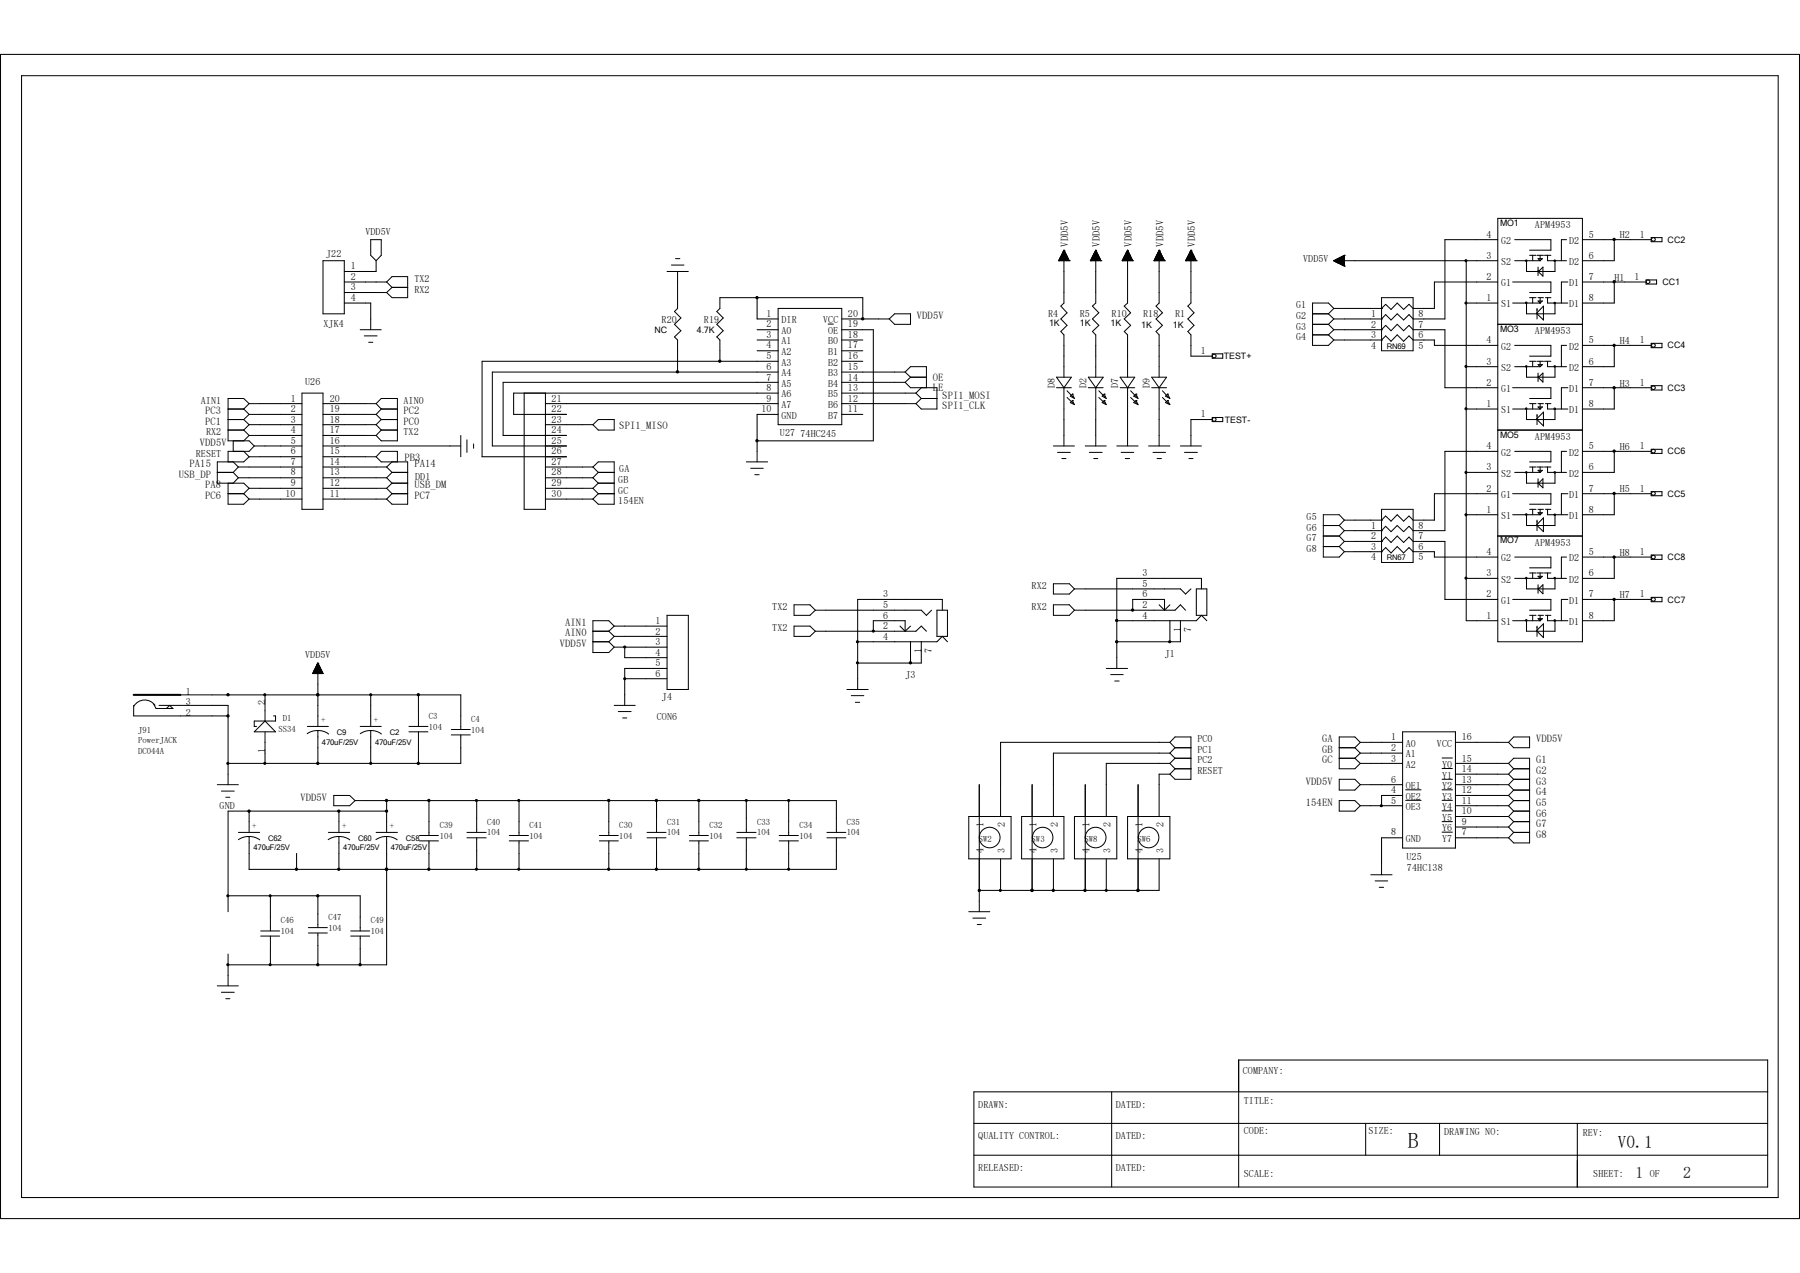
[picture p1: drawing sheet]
<svg xmlns="http://www.w3.org/2000/svg" width="297mm" height="210mm" viewBox="0 0 297 210" stroke-linecap="round" stroke-linejoin="round" font-family="sans-serif">
<g fill="none" stroke="#000" stroke-width=".17">
<path d="M.1 9h296.8v192h-296.8zM3.6 12.5h289.8v185.1h-289.8zM61.2 39.5h1.7v2.6l-.8 .9-.9-.9zM247.1 39.5h-8.7v13.1h-5.2l-.7-.7-.9 .9-1.1-1-1 1-.9-.9-.6 .7M247.1 36h14v69.9h-14zM249.9 39.5h6v1.8h-3.5M258.5 39.5h-.9v3.5M261.1 39.5h11.4M266.4 39.5v3.5h-5.3M272.5 39.2h1.7v.7h-1.7zM53.3 43h3.5v8.8h-3.5zM56.8 48.3h7"/>
<path d="M56.8 50h4.4v4.4M56.8 46.5h7M59.4 54.4h3.5M60.1 55.4h2.1M60.8 56.5h.7M62.1 43v1.8h-5.3M63.8 46.5l.9-.9h2.6v3.5h-2.6l-.9-.8M63.8 46.5l.9 .9M64.7 47.4h2.6M64.7 47.4l-.9 .9M110.1 44.8h3.5M110.8 43.7h2.1"/>
<path d="M111.5 42.7h.7M111.8 44.8v6.1l-.5 .5 1.1 1.1-1.1 1 1.1 1.1-1.1 1 .5 .5v5.3M124.9 57.9h3.5M124.9 56.1h3.5M124.9 54.4h3.5M124.9 49.1v3.5h3.5M128.4 59.6h-48.9v15.8h14M128.4 50.9h10.5v19.2h-10.5zM136.7 53.5h.8M138.9 59.6h3.5M138.9 57.9h3.5M138.9 56.1h3.5"/>
<path d="M138.9 54.4h5.2v18.3h-19.2M138.9 52.6h7.8M142.4 52.6h.1M142.4 52.6v-3.5h-23.6v1.8l-.5 .5 1 1.1-1 1 1 1.1-1 1 .5 .5v3.5M146.7 52.6l.9-.8h2.6v1.7h-2.6zM174.7 43h.1M174.7 43h1.7M174.8 43h1.6M174.8 42.9h1.6M174.8 42.9v.1M174.8 42.8h1.5M174.8 43v-.2h1.5v.2"/>
<path d="M174.9 42.7h1.4M174.9 42.6h1.3M174.9 42.6v.4M175 42.5h1.1M175 42.5v.5M175 42.4h1.1M175 42.3h1.1M175 42.3v.7M175.1 42.1h.9M175.2 42.1h.7M175.2 42v1M175.2 42h.7"/>
<path d="M175.3 42h.6M175.3 41.9v1.1M175.3 41.9h.6M175.3 41.8h.5M175.3 41.7v1.3M175.3 41.7h.5M175.4 41.7h.3M175.4 41.6v1.4M175.4 41.6h.3M175.4 41.5h.3M175.4 41.5v1.5M175.5 41.4h.1"/>
<path d="M175.6 41.3h.1M175.6 41.3v8.7l-.6 .5 1.1 1.1-1.1 1 1.1 1.1-1.1 1 .6 .5v7M175.6 41.3l.8 1.7M175.6 41.3l-.9 1.7M175.6 41.4h-.1v1.6M175.6 41.3v1.7M175.7 41.4v1.6M175.7 41.6v1.4M175.8 41.7v1.3M175.9 41.9v1.1M175.9 42v1M176 42.2h-.9v.8"/>
<path d="M176 42.1v.9M176.1 42.3v.7M176.1 42.5v.5M176.2 42.6v.4M176.4 42.9v.1M176.4 43h.1M179.9 43h.1M179.9 43h1.8M180 43h1.7M180 42.9h1.6M180 42.9v.1M180 42.8h1.6"/>
<path d="M180.1 43v-.2h1.4v.2M180.1 42.7h1.4M180.1 42.6h1.4M180.1 42.6v.4M180.2 42.6h1.2M180.2 42.5h1.2M180.2 42.5v.5M180.3 42.4h1.1M180.3 42.4h1M180.3 42.3v.7M180.3 42.3h1M180.4 42.1h.8"/>
<path d="M180.4 42v1M180.5 42h.6M180.5 41.9v1.1M180.5 41.9h.6v1.1M180.6 41.8h.4M180.6 41.7v1.3M180.6 41.7h.4v1.3M180.6 41.7h.4M180.6 41.6h.3M180.6 41.6v1.4M180.7 41.5h.2M180.7 41.4h.2v1.6"/>
<path d="M180.7 41.5v1.5M180.8 41.3h.1M180.8 41.3v8.7l-.5 .5 1 1.1-1 1 1 1.1-1 1 .5 .5v7M180.8 41.3l.9 1.7M180.8 41.3l-.9 1.7M180.8 41.4v1.6M180.8 41.3v1.7M181 41.6v1.4M181.2 42v1M181.3 42.2h-1v.8M181.3 42.1v.9M181.3 42.3v.7"/>
<path d="M181.4 42.5v.5M181.5 42.6v.4M181.6 42.9v.1M181.7 43h.1M185.2 43h.1M185.2 43h1.7M185.2 42.9h1.7M185.2 42.9v.1M185.3 42.8h1.5M185.3 43v-.2h1.5v.2M185.3 42.7h1.4M185.4 42.6h1.3"/>
<path d="M185.4 42.6v.4M185.4 42.6h1.3v.4M185.5 42.5h1.1M185.5 42.4h1.1M185.5 42.5v.5M185.5 42.3v.7M185.5 42.3h1M185.6 42.1h.9v.9M185.7 42.1h.7M185.7 42h.7M185.7 42v1M185.7 41.9v1.1"/>
<path d="M185.8 41.9h.5M185.8 41.8h.5M185.8 41.7v1.3M185.8 41.7h.4M185.8 41.6v1.4M185.9 41.6h.3M185.9 41.5h.2M185.9 41.5v1.5M186 41.4h.1M186.1 41.3h.1M186.1 41.3v8.7l-.6 .5 1.1 1.1-1.1 1 1.1 1.1-1.1 1 .6 .5v7M186.1 41.4l-.1 1.6"/>
<path d="M186.1 41.3l.8 1.7M186.1 41.3l-.9 1.7M186.1 41.4v1.6M186.2 41.6v1.4M186.3 41.7v1.3M186.4 41.9v1.1M186.4 42v1M186.5 42.2h-.9v.8M186.6 42.3v.7M186.6 42.5v.5M186.9 42.9v.1M186.9 43h.1"/>
<path d="M190.4 43h.1M190.4 43h1.8M190.4 43h1.7M190.5 42.9h1.6M190.5 42.8h1.6M190.5 42.9v.1M190.5 43v-.2h1.5v.2M190.6 42.7h1.4M190.6 42.6h1.3M190.6 42.6v.4M190.7 42.6h1.2M190.7 42.5h1.2"/>
<path d="M190.7 42.5v.5M190.7 42.4h1.1M190.8 42.4h1M190.8 42.3v.7M190.8 42.3h1M190.9 42.1h.8M190.9 42.1h.7M190.9 42v1M190.9 42h.7v1M191 42h.6M191 41.9v1.1M191 41.9h.6"/>
<path d="M191.1 41.8h.4M191.1 43v-1.3h.4v1.3M191.1 41.7h.3M191.1 41.6v1.4M191.1 41.6h.3v1.4M191.2 41.5h.2M191.2 41.5v1.5M191.2 41.4h.1M191.3 41.3h.1M191.3 41.3v8.7l-.5 .5 1 1.1-1 1 1 1.1-1 1 .5 .5v7M191.3 41.4h.1M191.3 41.3l.9 1.7"/>
<path d="M191.3 41.3l-.9 1.7M191.3 41.3v1.7M191.4 41.4v1.6M191.6 41.9v1.1M191.7 42.2h-.9v.8M191.7 42.1v.9M191.8 42.3v.7M191.9 42.5v.5M191.9 42.6v.4M192.1 42.9v.1M192.2 43h.1M195.6 43h.1"/>
<path d="M195.6 43h1.8M195.7 43h1.7M195.7 42.9h1.6M195.7 42.9v.1M195.7 42.8h1.6M195.8 43v-.2h1.4v.2M195.8 42.7h1.4M195.8 42.6h1.4M195.8 42.6v.4M195.9 42.6h1.2M195.9 42.5h1.2M195.9 42.5v.5"/>
<path d="M196 42.4h1.1M196 42.4h1M196 42.3h1M196 42.3v.7M196.1 42.1h.8M196.1 42v1M196.2 42h.6M196.2 41.9v1.1M196.3 41.9h.5M196.3 41.8h.5M196.3 41.7v1.3M196.3 41.7h.4"/>
<path d="M196.3 41.6v1.4M196.4 41.6h.2M196.4 41.5h.2M196.4 41.5v1.5M196.5 41.4h.1M196.5 41.3h.1M196.5 41.3v8.7l-.5 .5 1 1.1-1 1 1 1.1-1 1 .5 .5v3.6h3.5M196.5 41.3l.9 1.7M196.5 41.3l-.9 1.7M196.6 41.4h-.1v1.6M196.6 41.3v1.7M196.6 41.4v1.6"/>
<path d="M196.7 41.6v1.4M196.8 41.7v1.3M196.8 41.9v1.1M196.9 42v1M197 42.2h-.9v.8M197 42.1v.9M197 42.3v.7M197.1 42.5v.5M197.2 42.6v.4M197.3 42.9v.1M197.4 43h.1M200 58.4h1.8v.7h-1.8z"/>
<path d="M216.6 51.8h2.6M216.6 53.5h2.6M216.6 55.2h2.6M219.2 51.8l.9 .8M219.2 53.5l.9 .9M219.2 55.2l.9 .9M220.1 43h.1M220.1 50.9l-.9-.9h-2.6v7h2.6l.9-.9M220.1 43h27M220.1 56.1h7.9M220.1 54.4h7.9M220.1 52.6h7.9"/>
<path d="M220.1 50.9h7.9M220.1 43l1.7 .9M220.1 43.1h1.7M220.1 50.9l-.9 .9M220.1 52.6l-.9 .9M220.1 54.4l-.9 .8M220.2 43.1h1.6M220.2 43v.1M220.4 43.2h1.4M220.4 42.9v.2M220.5 43.3h1.3M220.5 42.8v.4"/>
<path d="M220.6 43.3h1.2M220.6 42.8v.5M220.8 42.7v.7h1M220.9 42.6v.8M221.1 42.5v1M221.1 43.5h.7M221.2 42.5v1.1h.6M221.4 42.4v1.2M221.5 42.3v1.4M221.6 42.2v1.6M221.7 43.8h.1M221.8 42.2v1.7"/>
<path d="M221.8 43.9h.1M221.8 42.1h.1M221.8 42.1v1.8M221.8 42.1l-1.7 .9M221.8 42.3h-.3v1.5h.3M221.8 42.4h-.4v1.3h.4M221.8 42.6h-.8v.9h.8M221.8 43h-1.7v.1M221.8 42.9h-1.5v.2M221.8 42.8h-1.4v.4M221.8 42.8h-1.2v.5M221.8 42.7h-1.1v.6"/>
<path d="M221.8 42.6h-.9v.8M221.8 42.5h-.7v1M221.8 42.4h-.5v1.2M221.8 42.2h-.1v1.6M228 50.9h.1M228 52.6h.1M228 54.4h.1M228 56.1h.1M228 49.1h5.2v8.8h-5.2zM228 54.4l.6-.7 .9 .9 1-1.1 1.1 1.1 .9-.9 .7 .7h5.2v9.6h8.7M228 56.1l.6-.7 .9 .9 1-1.1 1.1 1.1 .9-.9 .7 .7h3.5v.9h10.4M241.9 50h5.2"/>
<path d="M241.9 43v59.4h5.2M247.1 46.5h-10.4v4.4h-3.5l-.7-.7-.9 .9-1.1-1.1-1 1.1-.9-.9-.6 .7M247.1 53.5h14M249.6 46.5h6.3v1.8h-3.5M249.6 50h4.5M249.9 57h6v1.8h-3.5M249.9 43h4.2M251.9 43v1.8h4.7v-1.8M251.9 50v1.8h4.7v-1.8M252.4 49.1h1M252.4 42.1h1M252.4 59.6h1"/>
<path d="M252.9 42.1v.9M252.9 49.1v.9M252.9 59.6v.9M253.6 50.9v1.7M253.6 42.1h1.1M253.6 59.6h1.1M253.8 49.1h.9M253.8 49.7h.7l-.4 .3zM253.8 42.7h.7l-.4 .3zM253.8 44.1v1.4M253.8 44.6l.1 .1 .7-.6v1.5l-.8-.8M254.1 42.1v.9"/>
<path d="M254.1 49.1v.9M254.1 59.6v.9M254.7 50.5v2.3l-1.2-1.1zM254.8 42.1h1.1M254.8 59.6h1.1M255 49.1h.9M255.4 49.1v.9h3.3M255.4 42.1v.9h3.1M255.4 59.6v.9h3.1M258.5 57h-.9v3.5M258.7 46.5h-1.1v3.5M261.1 46.5h10.5"/>
<path d="M261.1 57h11.4M266.4 46.5v3.5h-5.3M266.4 57v3.5h-5.3M271.6 46.2h1.7v.7h-1.7zM272.5 56.6h1.7v.8h-1.7zM35.9 77.9h2.6M37.6 67.5h2.6M37.6 69.2h2.6M37.6 71h2.6M37.6 79.7v3.5h2.6l.9-.9M38.5 77.9l.8 .9M38.5 76.2l.8 .8"/>
<path d="M38.5 72.7v1.8M39.3 77h10.5M39.3 78.8h10.5M39.3 78.8l-.8 .9M39.3 77l-.8 .9M40.2 74.5l.9 .9M40.2 71l.9 .8M40.2 69.2l.9 .9M40.2 67.5l.9 .9M41.1 66.6l-.9-.9h-2.6v7h3.5l.9 .9M41.1 66.6h8.7M41.1 75.4l-.9 .8h-4.3v3.5h4.3l.9 .9"/>
<path d="M41.1 68.4h8.7M41.1 70.1h8.7M41.1 71.8h8.7M41.1 75.4h8.7M41.1 66.6l-.9 .9M41.1 71.8l-.9 .9M41.1 70.1l-.9 .9M41.1 68.4l-.9 .8M42 73.6l-.9 .9h-3.5v1.7M42 73.6h7.8M49.8 64.9h3.5v19.1h-3.5zM53.3 66.6h8.8"/>
<path d="M53.3 77h10.5M53.3 68.4h8.8M53.3 70.1h8.8M53.3 71.8h8.8M53.3 73.6h22.7M53.3 75.4h8.8M53.3 78.8h10.5M62.1 66.6l.8-.9h2.7v7h-2.7l-.8-.9M62.1 75.4l.8 .8h4.4v7h-2.6l-.9-.9M62.1 75.4l.8-.9h2.7v1.7M62.1 66.6l.8 .9M62.1 70.1l.8 .9"/>
<path d="M62.1 68.4l.8 .8M62.9 67.5h2.7M62.9 69.2h2.7M62.9 71h2.7M62.9 71l-.8 .8M62.9 69.2l-.8 .9M62.9 67.5l-.8 .9M63.8 77l.9 .9M63.8 78.8l.9 .9M64.7 77.9h2.6M64.7 79.7h2.6M64.7 77.9l-.9 .9"/>
<path d="M64.7 79.7l-.9 .9M64.7 76.2l-.9 .8M76 71.8v3.6M77 72.6v2M78.1 73.2v.8M86.5 64.9v19.1h3.5v-19.1M90 66.6h38.4M90 77h7.8M90 70.1h7.8M90 78.8h7.8M97.8 70.1l.9-.9h2.6v1.8h-2.6zM97.8 77l.9-.8h2.6v7h-2.6l-.9-.9"/>
<path d="M97.8 77l.9 .9M97.8 78.8l.9 .9M98.7 77.9h2.6M98.7 79.7h2.6M98.7 77.9l-.9 .9M98.7 79.7l-.9 .9M123.1 76.2h3.6M123.9 77.3h2M124.5 78.3h.8M128.4 64.9h-43.6v3.5h8.7M128.4 68.4h-3.5v7.8M128.4 63.1h-45.4v8.7h10.5"/>
<path d="M128.4 61.4h-47.2v12.2h12.3M138.9 66.6h12.2M138.9 64.9h12.2M138.9 68.4h3.5M138.9 61.4h10.5M138.9 63.1h10.5M149.4 63.1l.8 .9h4.4v3.5h-2.6l-.9-.9M149.4 61.4l.8-.9h2.7v3.5M149.4 61.4l.8 .8M150.2 62.2h2.7M150.2 62.2l-.8 .9M151.1 64.9l.9 .8"/>
<path d="M152 65.7h2.6M152 65.7l-.9 .9M152 64l-.9 .9M173.8 73.6h3.5M174.3 64h2.5M174.3 62.2h2.5l-1.2 1.8zM174.5 74.6h2.1M175.2 75.6h.7M175.6 64h.1M175.6 64v9.6M176.1 64.5l1 1.1M176.1 65.6l1 1"/>
<path d="M177 66.1h.1M177 65h.1M177 66.1l.3 .7-.7-.4zM177 65l.3 .7-.7-.3zM179.1 73.6h3.4M179.6 64h2.4M179.6 62.2h2.4l-1.2 1.8zM179.7 74.6h2.2M180.5 75.6h.6M180.8 64h.1M180.8 64v9.6M181.3 64.5l1.1 1.1"/>
<path d="M181.3 65.6l1.1 1M181.9 66.4l.3-.3 .3 .7zM181.9 65.4l.3-.4 .3 .7zM182.2 66.1h.1M182.2 65h.1M184.3 73.6h3.5M184.8 64h2.4M184.8 62.2h2.4l-1.1 1.8zM185 74.6h2.1M185.7 75.6h.7M186.1 64h.1M186.1 64v9.6"/>
<path d="M186.6 64.5l1 1.1M186.6 65.6l1 1M187.1 66.4l.4-.3 .3 .7zM187.1 65.4l.4-.4 .3 .7zM187.5 66.1h.1M187.5 65h.1M189.5 73.6h3.5M190 64h2.5M190 62.2h2.5l-1.2 1.8zM190.2 74.6h2.1M190.9 75.6h.7M191.3 64h.1"/>
<path d="M191.3 64v9.6M191.8 64.5l1 1.1M191.8 65.6l1 1M192.7 66.1h.1M192.7 65h.1M192.7 66.1l.3 .7-.7-.4zM192.7 65l.3 .7-.7-.3zM194.8 73.6h3.4M195.5 74.6h2.1M196.2 75.6h.6M200 69.2h-3.5v4.4M200 68.9h1.8v.7h-1.8z"/>
<path d="M241.9 67.5h5.2M241.9 60.5h5.2M241.9 77.9h5.2M247.1 71h14M247.1 74.5h-8.7v13h-5.2l-.7-.7-.9 .9-1.1-1-1 1-.9-.9-.6 .7M249.6 64h6.3v1.7h-3.5M249.6 67.5h4.5M249.9 74.5h6v1.7h-3.5M249.9 60.5h4.2M249.9 77.9h4.2M251.9 60.5v1.7h4.7v-1.7M251.9 67.5v1.7h4.7v-1.7"/>
<path d="M251.9 77.9v1.8h4.7v-1.8M252.4 66.6h1M252.4 77h1M252.9 66.6v.9M252.9 77v.9M253.6 68.4v1.7M253.6 77h1.1M253.8 61.6v1.3M253.8 79v1.4M253.8 62.1l.1 .1 .7-.6v1.4l-.8-.8M253.8 79.5l.1 .2 .7-.7v1.5l-.8-.8M253.8 66.6h.9"/>
<path d="M253.8 67.1h.7l-.4 .4zM253.8 60.2h.7l-.4 .3zM253.8 77.6h.7l-.4 .3zM254.1 66.6v.9M254.1 77v.9M254.7 68v2.3l-1.2-1.2zM254.8 77h1.1M255 66.6h.9M255.4 66.6v.9h3.3M255.4 77v.9h3.1M258.5 74.5h-.9v3.4M258.7 64h-1.1v3.5"/>
<path d="M261.1 64h11.4M261.1 74.5h11.4M266.4 64v3.5h-5.3M266.4 74.5v3.4h-5.3M272.5 63.6h1.7v.7h-1.7zM272.5 74.1h1.7v.7h-1.7zM37.6 81.4h2.6M40.2 81.4l.9 .9M41.1 80.6h8.7M41.1 82.3h8.7M41.1 80.6l-.9 .8M53.3 80.6h10.5"/>
<path d="M53.3 82.3h10.5M63.8 80.6l.9 .8M64.7 81.4h2.6M64.7 81.4l-.9 .9M90 80.6h7.8M90 82.3h7.8M97.8 80.6l.9 .8M98.7 81.4h2.6M98.7 81.4l-.9 .9M131 99.8h2.6l.9 .9-.9 .8h-2.6zM173.8 99.8h2.6l.9 .9-.9 .8h-2.6zM173.8 96.3h2.6l.9 .9-.9 .8h-2.6z"/>
<path d="M177.3 97.2h17.5l.8 .8 .9-.8M191.3 99.8l.9 .9M193 99.8l-.8 .9M197.4 97.2h1.7v4.3h-1.7zM198.2 97.2v-1.8h-13.9v14.9M218.4 86.7h2.6M218.4 88.4h2.6M218.4 90.2h2.6M221 86.7l.8 .8M221 88.4l.8 .9M221 90.2l.8 .8M221.8 85.8l-.8-.9h-2.6v7h2.6l.8-.9"/>
<path d="M221.8 91h6.2M221.8 89.3h6.2M221.8 87.5h6.2M221.8 85.8h6.2M221.8 85.8l-.8 .9M221.8 87.5l-.8 .9M221.8 89.3l-.8 .9M228 85.8h.1M228 87.5h.1M228 89.3h.1M228 91h.1M228 84h5.2v8.8h-5.2z"/>
<path d="M228 89.3l.6-.7 .9 .9 1-1.1 1.1 1.1 .9-.9 .7 .7h5.2v9.6h8.7M228 91l.6-.7 .9 .9 1-1 1.1 1 .9-.9 .7 .7h3.5v.9h10.4M241.9 84.9h5.2M241.9 95.4h5.2M247.1 81.4h-10.4v4.4h-3.5l-.7-.7-.9 .9-1.1-1.1-1 1.1-.9-.9-.6 .7M247.1 88.4h14M249.6 81.4h6.3v1.8h-3.5M249.6 98.9h6.3v1.8h-3.5M249.6 84.9h4.5M249.9 91.9h6v1.8h-3.5M249.9 95.4h4.2M251.9 84.9v1.8h4.7v-1.8"/>
<path d="M251.9 95.4v1.8h4.7v-1.8M252.4 84h1M252.4 94.5h1M252.9 84v.9M252.9 94.5v.9M253.6 85.8v1.7M253.6 94.5h1.1M253.8 96.5v1.4M253.8 97l.1 .1 .7-.6v1.5l-.8-.8M253.8 84h.9M253.8 84.6h.7l-.4 .3zM253.8 95.1h.7l-.4 .3z"/>
<path d="M254.1 84v.9M254.1 94.5v.9M254.7 85.4v2.3l-1.2-1.1zM254.8 94.5h1.1M255 84h.9M255.4 84v.9h3.3M255.4 94.5v.9h3.1M258.5 91.9h-.9v3.5M258.7 81.4h-1.1v3.5M258.7 98.9h-1.1v3.5M261.1 81.4h11.4M261.1 98.9h11.4"/>
<path d="M261.1 91.9h11.4M266.4 81.4v3.5h-5.3M266.4 98.9v3.5h-5.3M266.4 91.9v3.5h-5.3M272.5 81.1h1.7v.7h-1.7zM272.5 91.6h1.7v.7h-1.7zM272.5 98.6h1.7v.7h-1.7zM22.1 116.4v1.7h15.5M25.4 116.2l.3 .7h2.8l-.5-.5-.5 .5M25.6 116.4a2.06 2.06 0 0 0-3.5 .1M26.2 116.4h11.4v13.1M27.5 116.9h.1"/>
<path d="M29.8 114.6h46.2v5.8M37.6 114.6h.1M43.7 114.6v4.4M45.1 118.1h.4v.9h-3.5v.8h.3M50.7 119.8h3.5M51.6 111.1h1.7M51.6 111v.1M51.6 111h1.7M51.7 111h1.5M51.7 110.9v.2M51.7 110.9h1.5M51.7 110.8h1.4"/>
<path d="M51.7 110.7v.4M51.8 110.7h1.3M51.8 110.7h1.3v.4M51.8 110.6v.5M51.9 110.6h1.1M51.9 110.5h1.1M52 110.4h.9M52 110.3h.9M52 110.2v.9M52.1 110.2h.7M52.1 110.1h.7M52.1 110v1.1"/>
<path d="M52.2 110h.5M52.2 109.9v1.2M52.2 109.9h.5M52.2 109.8h.5v1.3M52.2 109.7v1.4M52.3 109.8h.3M52.3 109.7h.3M52.3 109.6v1.5M52.4 109.6h.1M52.4 109.4v1.7M52.4 109.5h.1M52.5 109.4h.1"/>
<path d="M52.5 114.6h.1M52.5 109.4v10.4M52.5 109.4l-.9 1.7M52.5 109.4l.8 1.7M52.5 109.5v1.6M52.6 109.6v1.5M52.7 109.9v1.2M52.8 110.1v1M52.9 110.2v.9M52.9 110.3h-.9v.8M52.9 110.4v.7M53 110.4h-1.1v.7"/>
<path d="M53 110.5v.6M53.1 110.8v.3M53.2 110.9v.2M53.3 111v.1M59.4 119.8h3.5M61.2 114.6v5.2M67.5 119.8h3.1M69 114.6v5.2M97.8 104.1h2.7M97.8 105.9h2.7M100.5 105.9l.8 .9M100.5 104.1l.8 .9"/>
<path d="M101.3 116.4h3.5M101.3 103.3l-.8-.9h-2.7v5.3h2.7l.8-.9M101.3 106.8h8.8M101.3 105h8.8M101.3 103.3h8.8M101.3 103.3l-.8 .8M101.3 105l-.8 .9M102 117.4h2.1M102.7 118.4h.7M103.1 106.8h.1M103.1 112h7M103.1 106.8v1.7h7"/>
<path d="M110.1 101.5h3.5v12.2h-3.5zM110.1 110.3h-7v6.1M131 103.3h2.6l.9 .8-.9 .9h-2.6zM134.5 100.7h17.5l.9 .8 .8-.8M134.5 104.1h16.6l.9-.8 .9 .8M139.7 113.7h3.6M140.5 114.8h2M141.1 115.9h.8M141.5 105.9h13.1l.9-.9 .8 .9M144.1 104.1h.1M144.1 104.1v-1.7h5.3v1.7M148.5 103.3l.9 .8"/>
<path d="M150.2 109.4h.1M150.2 103.3l-.8 .8M150.2 105.9v3.5M152 105.9v3.5h-10.5M154.6 100.7h1.7v4.3h-1.7zM155.5 100.7v-1.8h-14v14.8M177.3 100.7h16.6l.9-.9 .8 .9M182.5 110.3h3.6M183.3 111.3h2M183.9 112.4h.8M184.3 102.4h13.1l.8-.9 .9 .9M186.9 100.7h.1"/>
<path d="M186.9 100.7v-1.8h5.3v1.8M193 105.9h.1M193 102.4v3.5M194.8 102.4v3.5h-10.5M249.6 102.4h4.5M251.9 102.4v1.7h4.7v-1.7M252.4 101.5h1M252.9 101.5v.9M253.6 103.3v1.7M253.8 101.5h.9M253.8 102.1h.7l-.4 .3zM254.1 101.5v.9"/>
<path d="M254.7 102.9v2.3l-1.2-1.1zM255 101.5h.9M255.4 101.5v.9h3.3M35.9 129.5h3.4M36.5 130.5h2.2M37.3 131.5h.6M37.6 125.9h.1M39.3 137.3h3.5M41.1 138l1.1 .2 .6 .4M41.1 138l-.8 .1-1 .4M41.1 133.8h.1M41.1 133.8v3.5"/>
<path d="M41.1 138v5.4h96.9v-5.2M42 120.7l1.7-1.7 1.8 1.7zM43.7 120.7v5.2M52.4 120.5l1.1 .2 .7 .4M52.5 120.6h-.8l-1 .4M52.5 120.6v5.3M54.2 137.3h3.5M55.1 131.2h2.6l.9 .9-.9 .8h-2.6zM55.9 138l-.7 .1-1 .4M55.9 133.8h.1M55.9 133.8v3.5M55.9 138v5.4"/>
<path d="M55.9 138l1.1 .2 .7 .4M58.6 132.1h79.4v5.2M61.2 120.5l1 .2 .7 .4M61.2 120.6v-.1l-.7 .1-1.1 .4M61.2 120.6v5.3M62.1 137.3h3.5M63.8 138l1.1 .2 .6 .4M63.8 138l-.8 .1-1 .4M63.8 133.8h.1M63.8 132.1v5.2M63.8 138v21.2h-26.2M63.8 133.8h-26.2v16.6"/>
<path d="M67.5 120.7h3.1M69 120.7v5.2M69.2 137.8h3.1M69.2 138.7h3.1M70.8 132.1v5.7M70.8 138.7v4.7M74.5 120.4h3.1M74.5 121.2h3.1M76 121.2v4.7h-38.4M77 137.3h3.2M77 138.2h3.2M78.7 132.1v5.2"/>
<path d="M78.7 138.2v5.2M84 137.8h3.2M84 138.7h3.2M85.6 132.1v5.7M85.6 138.7v4.7M98.9 137.8h3.1M98.9 138.7h3.1M100.5 132.1v5.7M100.5 138.7v4.7M106.8 137.3h3.1M106.8 138.2h3.1M108.3 132.1v5.2"/>
<path d="M108.3 138.2v5.2M113.7 137.8h3.2M113.7 138.7h3.2M115.3 132.1v5.7M115.3 138.7v4.7M121.6 137.3h3.2M121.6 138.2h3.2M123.1 132.1v5.2M123.1 138.2v5.2M128.6 137.8h3.1M128.6 138.7h3.1M130.1 132.1v5.7"/>
<path d="M130.1 138.7v4.7M136.4 137.3h3.2M136.4 138.2h3.2M159.9 134.7h6.9v7h-6.9zM161.6 129.5v20.9M168.6 134.7h7v7h-7zM170.3 129.5v17.4M177.3 134.7h7v7h-7zM179.1 129.5v17.4M186.1 134.7h6.9v7h-6.9zM187.8 129.5v17.4M193 122.5h-27.9v12.2"/>
<path d="M193 124.2h-19.2v10.5M193 125.9h-10.5v8.8M193 127.7h-1.7v7M193 122.5l.9-.9h2.6v7h-2.6l-.9-.9M193 125.9l.9 .9M193 124.2l.9 .9M193 122.5l.9 .9M193.9 125.1l-.9 .8M193.9 123.4h2.6M193.9 125.1h2.6M193.9 126.8h2.6M193.9 123.4l-.9 .8"/>
<path d="M193.9 126.8l-.9 .9M221 128.6h2.6l.9 .9-.9 .8h-2.6zM221 132.1h2.6l.9 .8-.9 .9h-2.6zM221 123.4h2.6M221 125.1h2.6M223.6 123.4l.9 .8M223.6 125.1l.9 .8M224.5 122.5h6.9M224.5 124.2h6.9M224.5 125.9h6.9M224.5 129.5h6.9M224.5 132.9h6.9"/>
<path d="M224.5 122.5l-.9-.9h-2.6v5.2h2.6l.9-.9M224.5 122.5l-.9 .9M224.5 124.2l-.9 .9M228 132.9h.1M231.4 120.7h8.8v19.2h-8.8zM231.4 131.2h-3.4v1.7M231.4 138.2h-3.4v6.1M231.9 130.3h2.6M231.9 132h2.6M238 130.3h1.6M238 132h1.6M238 125.1h1.6"/>
<path d="M238 126.8h1.6M238 128.6h1.6M238 133.8h1.6M238 135.6h1.6M238 137.3h1.6M240.2 122.5h8.7M240.2 125.9h8.7M240.2 129.5h8.7M240.2 131.2h8.7M240.2 132.9h8.7M240.2 138.2h8.7M240.2 127.7h8.7"/>
<path d="M240.2 134.7h8.7M240.2 136.4h8.7M248.9 125.9l.9-.8h2.6v14h-2.6l-.9-.9M248.9 125.9l.9 .9M248.9 127.7l.9 .9M248.9 129.5l.9 .8M248.9 131.2l.9 .9M248.9 132.9l.9 .9M248.9 134.7l.9 .9M248.9 136.4l.9 .9M249.8 137.3h2.6M249.8 128.6h2.6"/>
<path d="M249.8 135.6h2.6M249.8 132.1h2.6M249.8 121.6h2.6v1.8h-2.6l-.9-.9zM249.8 126.8h2.6M249.8 130.3h2.6M249.8 126.8l-.9 .9M249.8 128.6l-.9 .9M249.8 130.3l-.9 .9M249.8 133.8h2.6M249.8 132.1l-.9 .8M249.8 133.8l-.9 .9M249.8 135.6l-.9 .8"/>
<path d="M249.8 137.3l-.9 .9M37.6 147.8h21.8v5.8M37.6 157.4v5.2M43 153.6h3.1M43 154.4h3.1M44.6 147.8v5.8M44.6 154.4v4.8M48.9 140.8v2.6M50.9 153h3.1M50.9 153.9h3.1M52.5 147.8v5.2M52.5 153.9v5.3"/>
<path d="M57.9 153.6h3.1M57.9 154.4h3.1M59.4 154.4v4.8M63.8 143.4h.1M159.9 150.4h3.4M160.5 151.5h2.1M161.2 152.5h.7M161.6 146.9h.1M165.1 146.9h.1M165.1 141.7v5.2M170.3 146.9h.1M173.8 146.9h.1"/>
<path d="M173.8 141.7v5.2M179.1 146.9h.1M182.5 146.9h.1M182.5 141.7v5.2M187.8 146.9h.1M191.3 141.7v5.2h-29.7M226.2 144.3h3.5M226.9 145.3h2.1M227.6 146.4h.7M35.9 162.6h3.4M36.5 163.7h2.2M37.3 164.8h.6"/>
<path d="M160.7 190.6h131M160.7 185.3h131M183.4 180.1v15.7M204.2 180.1h-43.5v15.7h131v-20.9h-87.3v20.9M204.4 180.1h87.3M225.3 185.3v5.3M237.5 185.3v5.3M260.3 185.3v10.5"/>
<circle cx="272.8" cy="39.5" r=".31"/>
<circle cx="200.4" cy="58.7" r=".31"/>
<circle cx="251.8" cy="43" r=".13"/>
<circle cx="251.8" cy="50" r=".13"/>
<circle cx="256.5" cy="43" r=".13"/>
<circle cx="256.5" cy="50" r=".13"/>
<circle cx="271.9" cy="46.5" r=".31"/>
<circle cx="272.8" cy="57" r=".31"/>
<circle cx="200.4" cy="69.2" r=".31"/>
<circle cx="251.8" cy="60.5" r=".13"/>
<circle cx="251.8" cy="67.4" r=".13"/>
<circle cx="251.8" cy="77.9" r=".13"/>
<circle cx="256.5" cy="67.4" r=".13"/>
<circle cx="256.5" cy="77.9" r=".13"/>
<circle cx="256.5" cy="60.5" r=".13"/>
<circle cx="272.8" cy="64" r=".31"/>
<circle cx="272.8" cy="74.4" r=".31"/>
<circle cx="251.8" cy="84.9" r=".13"/>
<circle cx="251.8" cy="95.4" r=".13"/>
<circle cx="256.5" cy="84.9" r=".13"/>
<circle cx="256.5" cy="95.4" r=".13"/>
<circle cx="272.8" cy="81.4" r=".31"/>
<circle cx="272.8" cy="98.9" r=".31"/>
<circle cx="272.8" cy="91.9" r=".31"/>
<circle cx="251.8" cy="102.3" r=".13"/>
<circle cx="256.5" cy="102.4" r=".13"/>
<circle cx="163.3" cy="138.2" r="1.7"/>
<circle cx="172" cy="138.2" r="1.69"/>
<circle cx="180.8" cy="138.2" r="1.7"/>
<circle cx="189.5" cy="138.2" r="1.69"/>
</g>
<path d="M22.1 114.6h7.7" fill="none" stroke="#000" stroke-width=".34"/>
<g fill="#000" stroke="#000" stroke-width=".17">
<circle cx="266.3" cy="39.5" r=".19"/>
<circle cx="118.8" cy="59.6" r=".19"/>
<circle cx="124.9" cy="49.1" r=".19"/>
<circle cx="142.3" cy="52.6" r=".19"/>
<circle cx="241.9" cy="50" r=".17"/>
<circle cx="241.9" cy="43" r=".17"/>
<circle cx="266.3" cy="46.5" r=".19"/>
<circle cx="266.3" cy="57" r=".19"/>
<circle cx="111.8" cy="61.3" r=".19"/>
<circle cx="124.9" cy="72.7" r=".19"/>
<circle cx="241.9" cy="67.4" r=".17"/>
<circle cx="241.9" cy="60.5" r=".17"/>
<circle cx="241.9" cy="77.9" r=".17"/>
<circle cx="266.3" cy="64" r=".19"/>
<circle cx="266.3" cy="74.4" r=".19"/>
<circle cx="241.9" cy="84.9" r=".17"/>
<circle cx="241.9" cy="95.4" r=".17"/>
<circle cx="266.3" cy="81.4" r=".19"/>
<circle cx="266.3" cy="91.9" r=".19"/>
<circle cx="266.3" cy="98.9" r=".19"/>
<circle cx="37.6" cy="118.1" r=".19"/>
<circle cx="37.6" cy="114.6" r=".19"/>
<circle cx="43.7" cy="114.6" r=".17"/>
<circle cx="52.4" cy="114.6" r=".19"/>
<circle cx="61.2" cy="114.6" r=".17"/>
<circle cx="69" cy="114.6" r=".19"/>
<circle cx="103.1" cy="112" r=".17"/>
<circle cx="103.1" cy="106.7" r=".17"/>
<circle cx="141.5" cy="109.3" r=".17"/>
<circle cx="141.5" cy="105.9" r=".17"/>
<circle cx="144.1" cy="104.1" r=".17"/>
<circle cx="150.2" cy="109.3" r=".19"/>
<circle cx="184.3" cy="102.4" r=".19"/>
<circle cx="184.3" cy="105.9" r=".19"/>
<circle cx="186.9" cy="100.6" r=".19"/>
<circle cx="193" cy="105.9" r=".17"/>
<circle cx="37.6" cy="125.9" r=".17"/>
<circle cx="41.1" cy="133.8" r=".19"/>
<circle cx="43.7" cy="125.9" r=".17"/>
<circle cx="52.4" cy="125.9" r=".19"/>
<circle cx="55.9" cy="133.8" r=".19"/>
<circle cx="61.2" cy="125.9" r=".17"/>
<circle cx="63.8" cy="133.8" r=".19"/>
<circle cx="63.8" cy="132.1" r=".19"/>
<circle cx="69" cy="125.9" r=".19"/>
<circle cx="70.8" cy="132.1" r=".19"/>
<circle cx="78.6" cy="132.1" r=".17"/>
<circle cx="85.6" cy="132.1" r=".17"/>
<circle cx="100.4" cy="132.1" r=".19"/>
<circle cx="108.3" cy="132.1" r=".19"/>
<circle cx="115.3" cy="132.1" r=".19"/>
<circle cx="123.1" cy="132.1" r=".17"/>
<circle cx="130.1" cy="132.1" r=".17"/>
<circle cx="227.9" cy="132.9" r=".17"/>
<circle cx="37.6" cy="159.2" r=".17"/>
<circle cx="37.6" cy="147.8" r=".17"/>
<circle cx="44.6" cy="159.2" r=".17"/>
<circle cx="44.6" cy="147.8" r=".17"/>
<circle cx="48.9" cy="143.4" r=".19"/>
<circle cx="52.4" cy="159.2" r=".19"/>
<circle cx="52.4" cy="147.8" r=".19"/>
<circle cx="55.9" cy="143.4" r=".19"/>
<circle cx="59.4" cy="159.2" r=".19"/>
<circle cx="63.8" cy="143.4" r=".19"/>
<circle cx="70.8" cy="143.4" r=".19"/>
<circle cx="78.6" cy="143.4" r=".17"/>
<circle cx="85.6" cy="143.4" r=".17"/>
<circle cx="100.4" cy="143.4" r=".19"/>
<circle cx="108.3" cy="143.4" r=".19"/>
<circle cx="115.3" cy="143.4" r=".19"/>
<circle cx="123.1" cy="143.4" r=".17"/>
<circle cx="130.1" cy="143.4" r=".17"/>
<circle cx="161.6" cy="146.9" r=".17"/>
<circle cx="165.1" cy="146.9" r=".17"/>
<circle cx="170.3" cy="146.9" r=".19"/>
<circle cx="173.8" cy="146.9" r=".19"/>
<circle cx="179" cy="146.9" r=".17"/>
<circle cx="182.5" cy="146.9" r=".17"/>
<circle cx="187.8" cy="146.9" r=".19"/>
</g>
<text font-size="3.6" x="232.3" y="189.4">B</text>
<text font-size="2.9" x="267" y="189.4">V0.1</text>
<g font-size="2.6">
<text x="269.9" y="194.3">1</text>
<text x="277.7" y="194.3">2</text>
</g>
<g font-size="1.7">
<text x="60.3" y="38.8">VDD5V</text>
<text x="176.3" y="40.7" transform="rotate(-90 176.3 40.7)">VDD5V</text>
<text x="181.5" y="40.7" transform="rotate(-90 181.5 40.7)">VDD5V</text>
<text x="186.7" y="40.7" transform="rotate(-90 186.7 40.7)">VDD5V</text>
<text x="192" y="40.7" transform="rotate(-90 192 40.7)">VDD5V</text>
<text x="197.2" y="40.7" transform="rotate(-90 197.2 40.7)">VDD5V</text>
<text x="245.3" y="39.2">4</text>
<text x="247.7" y="40.3">G2</text>
<text x="253.3" y="37.6">APM4953</text>
<text x="258.9" y="40.3">D2</text>
<text x="262.2" y="39.2">5</text>
<text x="267.3" y="39.3">H2</text>
<text x="270.6" y="39.2">1</text>
<text x="53.8" y="42.3">J22</text>
<text x="57.9" y="44.4">1</text>
<text x="57.9" y="46.2">2</text>
<text x="57.9" y="47.9">3</text>
<text x="68.4" y="46.5">TX2</text>
<text x="215" y="43.2">VDD5V</text>
<text x="245.3" y="46.2">2</text>
<text x="245.3" y="42.7">3</text>
<text x="247.7" y="47.2">G1</text>
<text x="247.7" y="43.7">S2</text>
<text x="258.9" y="47.2">D1</text>
<text x="258.9" y="43.7">D2</text>
<text x="262.2" y="46.2">7</text>
<text x="262.2" y="42.7">6</text>
<text x="266.4" y="46.3">H1</text>
<text x="269.7" y="46.2">1</text>
<text x="53.4" y="53.9">XJK4</text>
<text x="57.9" y="49.7">4</text>
<text x="68.4" y="48.3">RX2</text>
<text x="109.2" y="53.3">R20</text>
<text x="116.2" y="53.3">R19</text>
<text x="126.5" y="52.3">1</text>
<text x="128.9" y="53.3">DIR</text>
<text x="135.8" y="53.3">VCC</text>
<text x="139.9" y="52.3">20</text>
<text x="151.3" y="52.6">VDD5V</text>
<text x="172.9" y="52.3">R4</text>
<text x="178.2" y="52.3">R5</text>
<text x="183.4" y="52.3">R10</text>
<text x="188.6" y="52.3">R18</text>
<text x="193.9" y="52.3">R1</text>
<text x="213.9" y="50.9">G1</text>
<text x="213.9" y="52.6">G2</text>
<text x="226.2" y="52.3">1</text>
<text x="234.1" y="52.3">8</text>
<text x="245.3" y="49.7">1</text>
<text x="247.7" y="50.7">S1</text>
<text x="258.9" y="50.7">D1</text>
<text x="262.2" y="49.7">8</text>
<text x="126.5" y="54">2</text>
<text x="126.5" y="55.8">3</text>
<text x="126.5" y="57.5">4</text>
<text x="126.5" y="59.3">5</text>
<text x="128.9" y="55.1">A0</text>
<text x="128.9" y="56.8">A1</text>
<text x="128.9" y="58.6">A2</text>
<text x="136.7" y="55.1">OE</text>
<text x="136.7" y="56.8">B0</text>
<text x="136.7" y="58.6">B1</text>
<text x="139.9" y="54">19</text>
<text x="139.9" y="55.8">18</text>
<text x="139.9" y="57.5">17</text>
<text x="139.9" y="59.3">16</text>
<text x="198.1" y="58.4">1</text>
<text x="213.9" y="54.4">G3</text>
<text x="213.9" y="56.1">G4</text>
<text x="226.2" y="57.5">4</text>
<text x="226.2" y="55.8">3</text>
<text x="226.2" y="54.1">2</text>
<text x="234.1" y="54.1">7</text>
<text x="234.1" y="55.8">6</text>
<text x="234.1" y="57.5">5</text>
<text x="245.3" y="56.6">4</text>
<text x="247.7" y="57.7">G2</text>
<text x="253.3" y="55.1">APM4953</text>
<text x="258.9" y="57.7">D2</text>
<text x="262.2" y="56.6">5</text>
<text x="267.3" y="56.8">H4</text>
<text x="270.6" y="56.6">1</text>
<text x="50.3" y="63.5">U26</text>
<text x="126.5" y="61">6</text>
<text x="126.5" y="62.8">7</text>
<text x="126.5" y="64.5">8</text>
<text x="128.9" y="60.3">A3</text>
<text x="128.9" y="62.1">A4</text>
<text x="128.9" y="63.8">A5</text>
<text x="128.9" y="65.6">A6</text>
<text x="136.7" y="60.3">B2</text>
<text x="136.7" y="62.1">B3</text>
<text x="136.7" y="63.8">B4</text>
<text x="136.7" y="65.6">B5</text>
<text x="139.9" y="61">15</text>
<text x="139.9" y="62.8">14</text>
<text x="139.9" y="64.5">13</text>
<text x="153.9" y="64.6">LE</text>
<text x="153.9" y="62.9">OE</text>
<text x="155.5" y="65.7">SPI1_MOSI</text>
<text x="174" y="64.1" transform="rotate(-90 174 64.1)">D8</text>
<text x="179.3" y="64.1" transform="rotate(-90 179.3 64.1)">D2</text>
<text x="184.5" y="64.1" transform="rotate(-90 184.5 64.1)">D7</text>
<text x="189.7" y="64.1" transform="rotate(-90 189.7 64.1)">D9</text>
<text x="245.3" y="63.6">2</text>
<text x="245.3" y="60.2">3</text>
<text x="247.7" y="64.7">G1</text>
<text x="247.7" y="61.2">S2</text>
<text x="258.9" y="64.7">D1</text>
<text x="258.9" y="61.2">D2</text>
<text x="262.2" y="63.6">7</text>
<text x="262.2" y="60.2">6</text>
<text x="267.3" y="63.8">H3</text>
<text x="270.6" y="63.6">1</text>
<text x="33.1" y="66.6">AIN1</text>
<text x="33.9" y="70.1">PC1</text>
<text x="33.9" y="68.4">PC3</text>
<text x="34" y="71.8">RX2</text>
<text x="48" y="66.3">1</text>
<text x="48" y="68">2</text>
<text x="48" y="69.8">3</text>
<text x="48" y="71.5">4</text>
<text x="54.4" y="66.3">20</text>
<text x="54.4" y="68">19</text>
<text x="54.4" y="69.8">18</text>
<text x="54.4" y="71.5">17</text>
<text x="66.6" y="66.6">AIN0</text>
<text x="66.6" y="71.8">TX2</text>
<text x="66.6" y="70.1">PC0</text>
<text x="66.6" y="68.4">PC2</text>
<text x="91" y="66.3">21</text>
<text x="91" y="68">22</text>
<text x="91" y="69.8">23</text>
<text x="91" y="71.5">24</text>
<text x="102.2" y="70.7">SPI1_MISO</text>
<text x="125.6" y="68">10</text>
<text x="126.5" y="66.3">9</text>
<text x="128.9" y="67.3">A7</text>
<text x="128.9" y="69.1">GND</text>
<text x="136.7" y="67.3">B6</text>
<text x="136.7" y="69.1">B7</text>
<text x="139.9" y="66.3">12</text>
<text x="139.9" y="68">11</text>
<text x="155.5" y="67.5">SPI1_CLK</text>
<text x="198.1" y="68.9">1</text>
<text x="245.3" y="67.1">1</text>
<text x="247.7" y="68.2">S1</text>
<text x="258.9" y="68.2">D1</text>
<text x="262.2" y="67.1">8</text>
<text x="31.3" y="77">PA15</text>
<text x="32.3" y="75.4">RESET</text>
<text x="33" y="73.6">VDD5V</text>
<text x="48" y="73.2">5</text>
<text x="48" y="75">6</text>
<text x="48" y="76.8">7</text>
<text x="54.4" y="73.2">16</text>
<text x="54.4" y="75">15</text>
<text x="54.4" y="76.8">14</text>
<text x="66.8" y="76">PB3</text>
<text x="68.4" y="77">PA14</text>
<text x="91" y="73.2">25</text>
<text x="91" y="75">26</text>
<text x="91" y="76.8">27</text>
<text x="102.2" y="77.9">GA</text>
<text x="128.7" y="72">U27</text>
<text x="132.1" y="72.1">74HC245</text>
<text x="245.3" y="77.6">3</text>
<text x="245.3" y="74.1">4</text>
<text x="247.7" y="75.2">G2</text>
<text x="253.3" y="72.6">APM4953</text>
<text x="258.9" y="75.2">D2</text>
<text x="262.2" y="77.6">6</text>
<text x="262.2" y="74.1">5</text>
<text x="267.3" y="74.3">H6</text>
<text x="270.6" y="74.1">1</text>
<text x="29.5" y="78.8">USB_DP</text>
<text x="33.9" y="82.3">PC6</text>
<text x="33.9" y="80.6">PA8</text>
<text x="47.1" y="82">10</text>
<text x="48" y="78.4">8</text>
<text x="48" y="80.2">9</text>
<text x="54.4" y="78.4">13</text>
<text x="54.4" y="80.2">12</text>
<text x="54.4" y="82">11</text>
<text x="68.4" y="80.6">USB_DM</text>
<text x="68.4" y="82.3">PC7</text>
<text x="68.5" y="79.2">DD1</text>
<text x="91" y="78.4">28</text>
<text x="91" y="80.2">29</text>
<text x="91" y="82">30</text>
<text x="102" y="79.7">GB</text>
<text x="102" y="81.4">GC</text>
<text x="102" y="83.2">154EN</text>
<text x="245.3" y="81.1">2</text>
<text x="247.7" y="82.2">G1</text>
<text x="247.7" y="78.7">S2</text>
<text x="258.9" y="82.2">D1</text>
<text x="258.9" y="78.7">D2</text>
<text x="262.2" y="81.1">7</text>
<text x="267.3" y="81.2">H5</text>
<text x="270.6" y="81.1">1</text>
<text x="215.6" y="85.8">G5</text>
<text x="215.6" y="87.5">G6</text>
<text x="215.6" y="89.3">G7</text>
<text x="226.2" y="89">2</text>
<text x="226.2" y="87.2">1</text>
<text x="234.1" y="87.2">8</text>
<text x="234.1" y="89">7</text>
<text x="245.3" y="84.6">1</text>
<text x="247.7" y="85.6">S1</text>
<text x="258.9" y="85.6">D1</text>
<text x="262.2" y="84.6">8</text>
<text x="188.5" y="95.1">3</text>
<text x="215.6" y="91">G8</text>
<text x="226.2" y="92.5">4</text>
<text x="226.2" y="90.8">3</text>
<text x="234.1" y="90.8">6</text>
<text x="234.1" y="92.5">5</text>
<text x="245.3" y="95.1">3</text>
<text x="245.3" y="91.6">4</text>
<text x="247.7" y="92.6">G2</text>
<text x="253.3" y="90">APM4953</text>
<text x="258.9" y="92.6">D2</text>
<text x="262.2" y="95.1">6</text>
<text x="262.2" y="91.6">5</text>
<text x="267.3" y="91.7">H8</text>
<text x="270.6" y="91.6">1</text>
<text x="127.4" y="100.7">TX2</text>
<text x="145.7" y="98.6">3</text>
<text x="145.7" y="100.3">5</text>
<text x="170.2" y="100.7">RX2</text>
<text x="170.2" y="97.2">RX2</text>
<text x="188.5" y="96.8">5</text>
<text x="188.5" y="98.6">6</text>
<text x="188.5" y="100.3">2</text>
<text x="245.3" y="98.6">2</text>
<text x="247.7" y="99.6">G1</text>
<text x="247.7" y="96.1">S2</text>
<text x="258.9" y="99.6">D1</text>
<text x="258.9" y="96.1">D2</text>
<text x="262.2" y="98.6">7</text>
<text x="267.3" y="98.7">H7</text>
<text x="270.6" y="98.6">1</text>
<text x="92.4" y="106.8">VDD5V</text>
<text x="93.3" y="103.3">AIN1</text>
<text x="93.3" y="105">AIN0</text>
<text x="108.2" y="106.4">3</text>
<text x="108.2" y="104.7">2</text>
<text x="108.2" y="102.9">1</text>
<text x="127.4" y="104.1">TX2</text>
<text x="145.7" y="102.1">6</text>
<text x="145.7" y="103.8">2</text>
<text x="145.7" y="105.5">4</text>
<text x="152.1" y="107.8" transform="rotate(-90 152.1 107.8)">1</text>
<text x="153.8" y="107.8" transform="rotate(-90 153.8 107.8)">7</text>
<text x="188.5" y="102.1">4</text>
<text x="194.8" y="104.3" transform="rotate(-90 194.8 104.3)">1</text>
<text x="196.6" y="104.3" transform="rotate(-90 196.6 104.3)">7</text>
<text x="245.3" y="102.1">1</text>
<text x="247.7" y="103.1">S1</text>
<text x="258.9" y="103.1">D1</text>
<text x="262.2" y="102.1">8</text>
<text x="50.3" y="108.5">VDD5V</text>
<text x="108.2" y="111.7">6</text>
<text x="108.2" y="109.9">5</text>
<text x="108.2" y="108.2">4</text>
<text x="149.4" y="111.8">J3</text>
<text x="192.2" y="108.3">J1</text>
<text x="30.6" y="114.6">1</text>
<text x="30.6" y="116.4">3</text>
<text x="30.6" y="118.1">2</text>
<text x="43.7" y="116.4" transform="rotate(-90 43.7 116.4)">2</text>
<text x="108.4" y="118.7">CON6</text>
<text x="109.2" y="115.5">J4</text>
<text x="43.7" y="124.2" transform="rotate(-90 43.7 124.2)">1</text>
<text x="197.6" y="125.9">PC2</text>
<text x="197.6" y="124.2">PC1</text>
<text x="197.6" y="122.5">PC0</text>
<text x="218.1" y="122.5">GA</text>
<text x="218.1" y="124.2">GB</text>
<text x="218.1" y="125.9">GC</text>
<text x="229.5" y="122.1">1</text>
<text x="229.5" y="123.9">2</text>
<text x="229.5" y="125.6">3</text>
<text x="231.9" y="123.2">A0</text>
<text x="231.9" y="125">A1</text>
<text x="237.1" y="123.2">VCC</text>
<text x="241.2" y="122.1">16</text>
<text x="241.2" y="125.6">15</text>
<text x="253.4" y="122.5">VDD5V</text>
<text x="253.4" y="125.9">G1</text>
<text x="197.6" y="127.7">RESET</text>
<text x="215.5" y="129.5">VDD5V</text>
<text x="229.5" y="129.1">6</text>
<text x="229.5" y="130.9">4</text>
<text x="231.9" y="126.7">A2</text>
<text x="231.9" y="130.2">OE1</text>
<text x="231.9" y="132">OE2</text>
<text x="238" y="126.7">Y0</text>
<text x="238" y="128.4">Y1</text>
<text x="238" y="130.2">Y2</text>
<text x="238" y="132">Y3</text>
<text x="241.2" y="127.3">14</text>
<text x="241.2" y="129.1">13</text>
<text x="241.2" y="130.9">12</text>
<text x="253.4" y="127.7">G2</text>
<text x="253.4" y="129.5">G3</text>
<text x="253.4" y="131.2">G4</text>
<text x="36.2" y="133.5">GND</text>
<text x="49.6" y="132.1">VDD5V</text>
<text x="162.3" y="136.4" transform="rotate(-90 162.3 136.4)">1</text>
<text x="165.8" y="136.4" transform="rotate(-90 165.8 136.4)">2</text>
<text x="171" y="136.4" transform="rotate(-90 171 136.4)">1</text>
<text x="174.5" y="136.4" transform="rotate(-90 174.5 136.4)">2</text>
<text x="179.8" y="136.4" transform="rotate(-90 179.8 136.4)">1</text>
<text x="183.3" y="136.4" transform="rotate(-90 183.3 136.4)">2</text>
<text x="188.5" y="136.4" transform="rotate(-90 188.5 136.4)">1</text>
<text x="192" y="136.4" transform="rotate(-90 192 136.4)">2</text>
<text x="215.5" y="132.9">154EN</text>
<text x="229.5" y="132.6">5</text>
<text x="229.5" y="137.8">8</text>
<text x="231.9" y="133.6">OE3</text>
<text x="238" y="133.6">Y4</text>
<text x="238" y="135.4">Y5</text>
<text x="238" y="137.2">Y6</text>
<text x="241.2" y="132.6">11</text>
<text x="241.2" y="134.3">10</text>
<text x="241.2" y="136.1">9</text>
<text x="241.2" y="137.8">7</text>
<text x="253.4" y="132.9">G5</text>
<text x="253.4" y="134.7">G6</text>
<text x="253.4" y="136.4">G7</text>
<text x="162.3" y="140.8" transform="rotate(-90 162.3 140.8)">4</text>
<text x="165.8" y="140.8" transform="rotate(-90 165.8 140.8)">3</text>
<text x="171" y="140.8" transform="rotate(-90 171 140.8)">4</text>
<text x="174.5" y="140.8" transform="rotate(-90 174.5 140.8)">3</text>
<text x="179.8" y="140.8" transform="rotate(-90 179.8 140.8)">4</text>
<text x="183.3" y="140.8" transform="rotate(-90 183.3 140.8)">3</text>
<text x="188.5" y="140.8" transform="rotate(-90 188.5 140.8)">4</text>
<text x="192" y="140.8" transform="rotate(-90 192 140.8)">3</text>
<text x="231.9" y="138.9">GND</text>
<text x="232.1" y="141.9">U25</text>
<text x="232.2" y="143.6">74HC138</text>
<text x="238" y="138.9">Y7</text>
<text x="253.4" y="138.2">G8</text>
<text x="205.1" y="177.2">COMPANY:</text>
<text x="161.4" y="182.8">DRAWN:</text>
<text x="184.1" y="182.8">DATED:</text>
<text x="205.2" y="182.1">TITLE:</text>
<text x="161.4" y="188">QUALITY CONTROL:</text>
<text x="184.1" y="188">DATED:</text>
<text x="205.2" y="187.1">CODE:</text>
<text x="225.8" y="187.1">SIZE:</text>
<text x="238.3" y="187.2">DRAWING NO:</text>
<text x="261.2" y="187.4">REV:</text>
<text x="161.4" y="193.2">RELEASED:</text>
<text x="184.1" y="193.2">DATED:</text>
<text x="205.2" y="194.1">SCALE:</text>
<text x="262.9" y="194.1">SHEET:</text>
<text x="272.2" y="194.1">OF</text>
</g>
<g font-size="1.5">
<text x="247.5" y="37.3">MO1</text>
<text x="275.2" y="40">CC2</text>
<text x="274.3" y="47">CC1</text>
<text x="173.1" y="53.8">1K</text>
<text x="178.2" y="53.8">1K</text>
<text x="183.3" y="53.8">1K</text>
<text x="108" y="54.9">NC</text>
<text x="115" y="54.9">4.7K</text>
<text x="188.3" y="54.1">1K</text>
<text x="193.5" y="54.1">1K</text>
<text x="201.9" y="59.3">TEST+</text>
<text x="247.5" y="54.7">MO3</text>
<text x="275.2" y="57.5">CC4</text>
<text x="275.2" y="64.5">CC3</text>
<text x="202.1" y="69.8">TEST-</text>
<text x="247.5" y="72.2">MO5</text>
<text x="275.2" y="75">CC6</text>
<text x="275.2" y="82">CC5</text>
<text x="247.5" y="89.7">MO7</text>
<text x="275.2" y="92.4">CC8</text>
<text x="275.2" y="99.4">CC7</text>
</g>
<g font-size="1.4">
<text x="46.7" y="119">D1</text>
<text x="53" y="119.3">+</text>
<text x="61.7" y="119.3">+</text>
<text x="70.8" y="118.7">C3</text>
<text x="77.8" y="119.2">C4</text>
<text x="22.8" y="120.9">J91</text>
<text x="22.8" y="124.4">DC044A</text>
<text x="22.8" y="122.6">PowerJACK</text>
<text x="45.9" y="120.7">SS34</text>
<text x="70.8" y="120.4">104</text>
<text x="77.8" y="120.9">104</text>
<text x="41.6" y="136.8">+</text>
<text x="56.5" y="136.8">+</text>
<text x="64.3" y="136.8">+</text>
<text x="72.6" y="136.6">C39</text>
<text x="80.4" y="136.1">C40</text>
<text x="80.4" y="137.8">104</text>
<text x="87.4" y="136.6">C41</text>
<text x="102.2" y="136.6">C30</text>
<text x="110.1" y="136.1">C31</text>
<text x="110.1" y="137.8">104</text>
<text x="117.1" y="136.6">C32</text>
<text x="124.9" y="136.1">C33</text>
<text x="124.9" y="137.8">104</text>
<text x="131.9" y="136.6">C34</text>
<text x="139.7" y="136.1">C35</text>
<text x="139.7" y="137.8">104</text>
<text x="72.6" y="138.3">104</text>
<text x="87.4" y="138.3">104</text>
<text x="102.2" y="138.3">104</text>
<text x="117.1" y="138.3">104</text>
<text x="131.9" y="138.3">104</text>
<text x="161.5" y="139">SW2</text>
<text x="170.2" y="139">SW3</text>
<text x="178.9" y="139">SW8</text>
<text x="187.7" y="139">SW6</text>
<text x="46.3" y="152.3">C46</text>
<text x="46.3" y="154.1">104</text>
<text x="54.2" y="151.8">C47</text>
<text x="54.2" y="153.6">104</text>
<text x="61.2" y="152.3">C49</text>
<text x="61.2" y="154.1">104</text>
</g>
<g font-size="1.3">
<text x="228.8" y="57.5">RN69</text>
<text x="228.8" y="92.5">RN67</text>
<text x="53.1" y="122.9">470uF/25V</text>
<text x="55.6" y="121.2">C9</text>
<text x="61.9" y="122.9">470uF/25V</text>
<text x="64.3" y="121.2">C2</text>
<text x="41.8" y="140.3">470uF/25V</text>
<text x="44.2" y="138.7">C62</text>
<text x="56.6" y="140.3">470uF/25V</text>
<text x="59.1" y="138.7">C60</text>
<text x="64.5" y="140.3">470uF/25V</text>
<text x="67" y="138.7">C58</text>
</g>
</svg>
